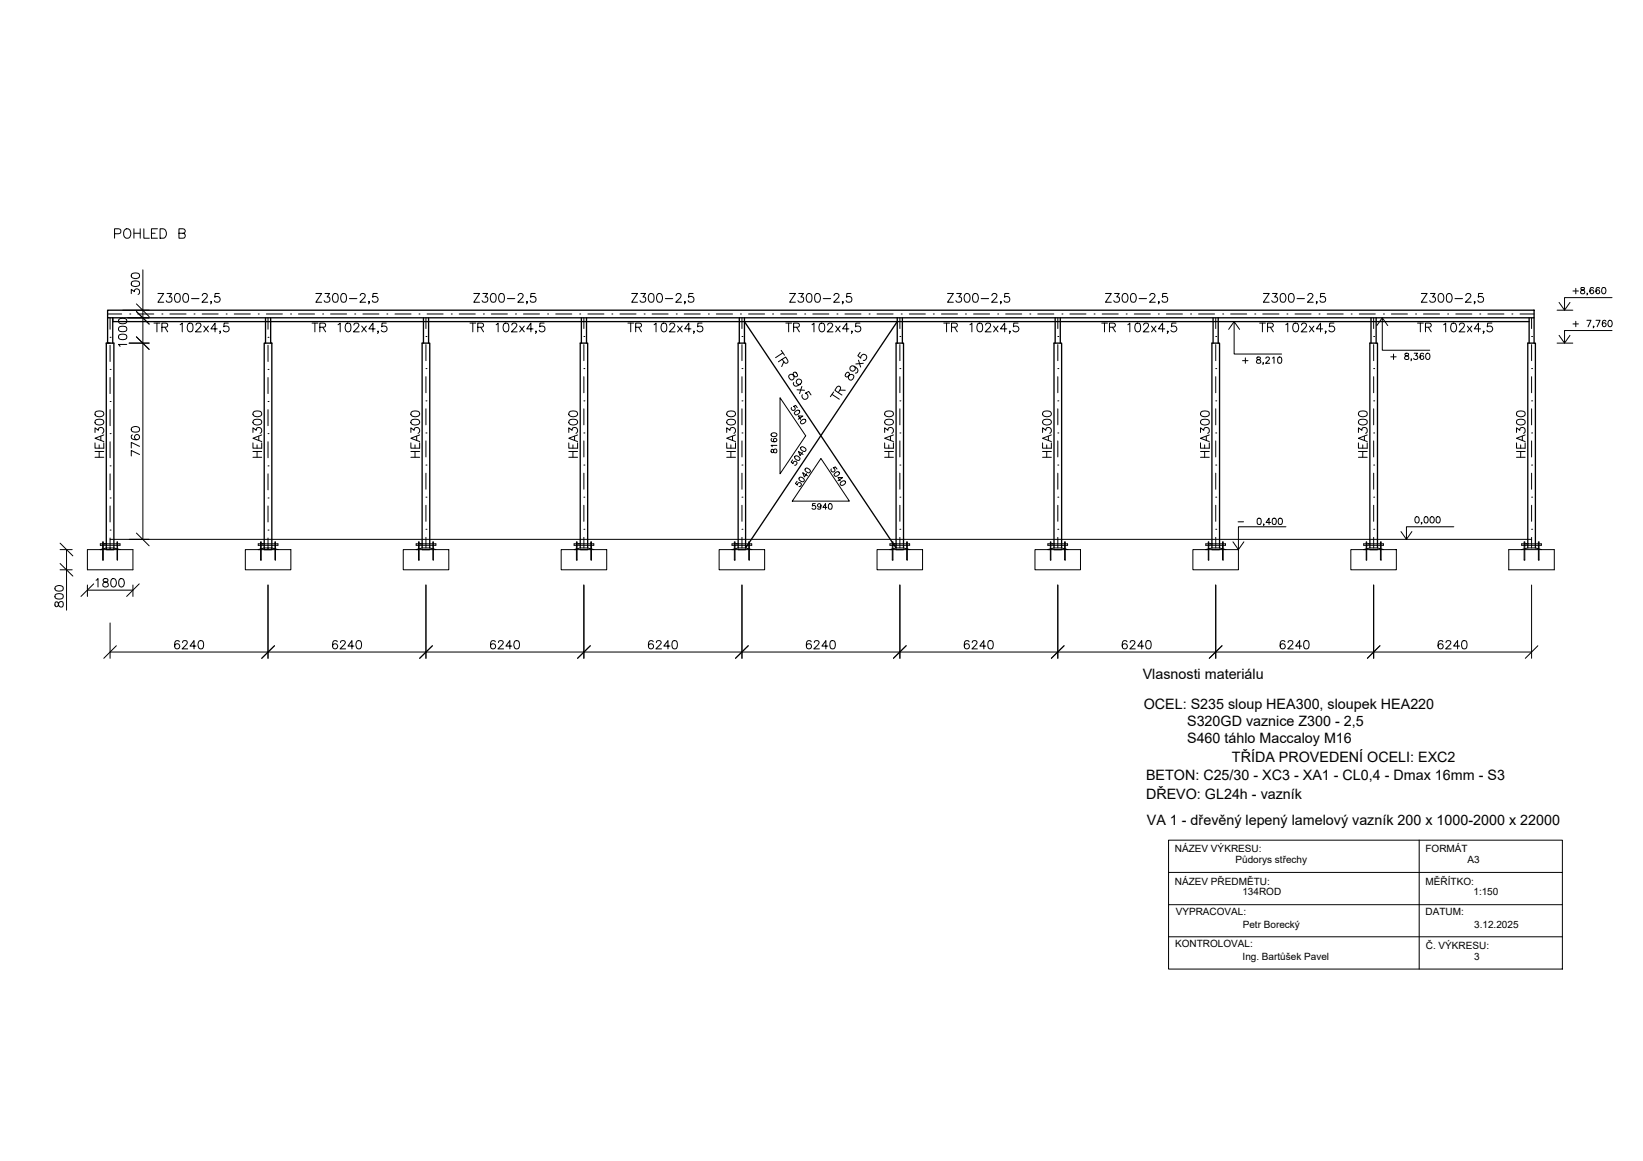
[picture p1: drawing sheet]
<svg xmlns="http://www.w3.org/2000/svg" width="420mm" height="297mm" viewBox="0 0 420 297" stroke-linecap="round" stroke-linejoin="round" font-family="sans-serif">
<g fill="none" stroke="#000" stroke-width=".34">
<path d="M27.5 79.4h364.8v1.9h-364.8zM27.2 87.8h1.9v52.8h-1.9zM27.5 81.3v6.5h.7M67.6 87.8h1.9v52.8h-1.9zM67.9 81.3v6.5M69.2 81.3v6.5M108.3 81.3v6.5M109.6 81.3v6.5M148.7 81.3v6.5M150 81.3v6.5M189.1 81.3v6.5M190.4 81.3v6.5"/>
<path d="M229.4 81.3v6.5M230.8 81.3v6.5M269.8 81.3v6.5M271.1 81.3v6.5M310.2 81.3v6.5M311.5 81.3v6.5M350.6 81.3v6.5M351.9 81.3v6.5M391 82.3h-362.2v-1v6.5M391 81.3v6.5M392.3 81.3v6.5M107.9 140.2v-52.4h2v52.4"/>
<path d="M107.9 140.6h2M148.4 140.2v-52.4h1.9v52.4M148.4 140.6h1.9M188.8 140.2v-52.4h1.9v52.4M188.8 140.6h1.9M229.2 140.2v-52.4h1.9v52.4M229.2 140.6h1.9M269.5 140.2v-52.4h2v52.4M269.5 140.6h2M309.9 140.2v-52.4h2v52.4M309.9 140.6h2M350.3 140.2v-52.4h2v52.4"/>
<path d="M350.3 140.6h2M390.7 140.2v-52.4h1.9v52.4"/>
</g>
<g fill="none" stroke="#000" stroke-width=".26">
<path d="M28.2 94.5h.1M28.2 86.3h.1M28.2 81.3v2.9M28.2 88.3v4.2M28.2 96.6v4.1M68.5 94.5h.1M68.5 86.3h.1M68.5 81.3v2.9M68.5 88.3v4.2M68.5 96.6v4.1M108.9 94.3h.1M108.9 86.1h.1"/>
<path d="M108.9 81.3v2.8M108.9 88.2v4.1M108.9 96.4v4.1M149.3 94.3h.1M149.3 86.1h.1M149.3 81.3v2.8M149.3 88.2v4.1M149.3 96.4v4.1M189.7 94.3h.1M189.7 86.1h.1M189.7 81.3v2.8M189.7 88.2v4.1"/>
<path d="M189.7 96.4v4.1M230.1 94.3h.1M230.1 86.1h.1M230.1 81.3v2.8M230.1 88.2v4.1M230.1 96.4v4.1M270.5 94.3h.1M270.5 86.1h.1M270.5 81.3v2.8M270.5 88.2v4.1M270.5 96.4v4.1M310.9 94.3h.1"/>
<path d="M310.9 86.1h.1M310.9 81.3v2.8M310.9 88.2v4.1M310.9 96.4v4.1M351.3 94.3h.1M351.3 86.1h.1M351.3 81.3v2.8M351.3 88.2v4.1M351.3 96.4v4.1M391.7 94.3h.1M391.7 86.1h.1M391.7 81.3v2.8"/>
<path d="M391.7 88.2v4.1M391.7 96.4v4.1M28.2 119.2h.1M28.2 110.9h.1M28.2 102.7h.1M28.2 104.8v4.1M28.2 113v4.1M68.5 119.2h.1M68.5 110.9h.1M68.5 102.7h.1M68.5 104.8v4.1M68.5 113v4.1"/>
<path d="M108.9 119h.1M108.9 110.8h.1M108.9 102.6h.1M108.9 104.6v4.1M108.9 112.8v4.1M149.3 119h.1M149.3 110.8h.1M149.3 102.6h.1M149.3 104.6v4.1M149.3 112.8v4.1M189.7 119h.1M189.7 110.8h.1"/>
<path d="M189.7 102.6h.1M189.7 104.6v4.1M189.7 112.8v4.1M230.1 119h.1M230.1 110.8h.1M230.1 102.6h.1M230.1 104.6v4.1M230.1 112.8v4.1M270.5 119h.1M270.5 110.8h.1M270.5 102.6h.1M270.5 104.6v4.1"/>
<path d="M270.5 112.8v4.1M310.9 119h.1M310.9 110.8h.1M310.9 102.6h.1M310.9 104.6v4.1M310.9 112.8v4.1M351.3 119h.1M351.3 110.8h.1M351.3 102.6h.1M351.3 104.6v4.1M351.3 112.8v4.1M391.7 119h.1"/>
<path d="M391.7 110.8h.1M391.7 102.6h.1M391.7 104.6v4.1M391.7 112.8v4.1M28.2 135.6h.1M28.2 127.4h.1M28.2 121.2v4.1M28.2 129.4v4.1M28.2 137.7v2.9M68.5 135.6h.1M68.5 127.4h.1M68.5 121.2v4.1"/>
<path d="M68.5 129.4v4.1M68.5 137.7v2.9M108.9 135.4h.1M108.9 127.2h.1M108.9 121.1v4.1M108.9 129.3v4.1M108.9 137.5v2.7M149.3 135.4h.1M149.3 127.2h.1M149.3 121.1v4.1M149.3 129.3v4.1M149.3 137.5v2.7"/>
<path d="M189.7 135.4h.1M189.7 127.2h.1M189.7 121.1v4.1M189.7 129.3v4.1M189.7 137.5v2.7M230.1 135.4h.1M230.1 127.2h.1M230.1 121.1v4.1M230.1 129.3v4.1M230.1 137.5v2.7M270.5 135.4h.1M270.5 127.2h.1"/>
<path d="M270.5 121.1v4.1M270.5 129.3v4.1M270.5 137.5v2.7M310.9 135.4h.1M310.9 127.2h.1M310.9 121.1v4.1M310.9 129.3v4.1M310.9 137.5v2.7M351.3 135.4h.1M351.3 127.2h.1M351.3 121.1v4.1M351.3 129.3v4.1"/>
<path d="M351.3 137.5v2.7M391.7 135.4h.1M391.7 127.2h.1M391.7 121.1v4.1M391.7 129.3v4.1M391.7 137.5v2.7"/>
</g>
<!-- layer: PDF_Geometrie -->
<g fill="none" stroke="#000" stroke-width=".26">
<path d="M199.5 101.8l6.5 9.7-6.5 9.7zM209.9 117.3l7.3 10.9h-14.6zM25.7 139.1h5v.4h-5zM26.2 138.7h.2v4.6h-.2zM29.9 138.7l.2 4.6zM66 139.1h5.1v.4h-5.1zM66.6 138.7h.2v4.6h-.2zM70.3 138.7l.1 4.6zM106.4 139.1h5.1v.4h-5.1zM107 138.7h.2v4.6h-.2zM110.7 138.7l.1 4.6zM146.8 139.1h5v.4h-5z"/>
<path d="M147.4 138.7h.2v4.6h-.2zM151.1 138.7h.2v4.6h-.2zM187.2 139.1h5v.4h-5zM187.8 138.7h.2v4.6h-.2zM191.5 138.7h.1v4.6h-.1zM227.6 139.1h5v.4h-5zM228.2 138.7h.1v4.6h-.1zM231.9 138.7h.1v4.6h-.1zM268 139.1h5v.4h-5zM268.6 138.7l.1 4.6zM272.2 138.7h.2v4.6h-.2zM308.4 139.1h5v.4h-5z"/>
<path d="M309 138.7l.1 4.6zM312.6 138.7h.2v4.6h-.2zM348.7 139.1h5.1v.4h-5.1zM349.4 138.7l.1 4.6zM353 138.7h.2v4.6h-.2zM389.1 139.1h5.1v.4h-5.1zM389.8 138.7h.1v4.6h-.1zM393.4 138.7h.2v4.6h-.2zM22.4 140.6h11.6v5.2h-11.6zM25.6 140.6l1.6-.4h1.9l1.6 .4M28.2 140.2v.4M62.7 140.6h11.7v5.2h-11.7z"/>
<path d="M66.6 140.6h-.6l1.6-.4h1.9l1.6 .4M68.5 140.2v.4M103.1 140.6h11.7v5.2h-11.7zM107 140.6h-.6l1.5-.4h2l1.6 .4M143.5 140.6h11.7v5.2h-11.7zM147.4 140.6h-.6l1.6-.4h1.9l1.6 .4M183.9 140.6h11.6v5.2h-11.6zM187.8 140.6h-.6l1.6-.4h1.9l1.6 .4M224.3 140.6h11.6v5.2h-11.6zM228.2 140.6h-.7l1.7-.4h1.9l1.6 .4M264.7 140.6h11.6v5.2h-11.6zM268.6 140.6h-.7l1.6-.4h2l1.5 .4"/>
<path d="M305.1 140.6h11.6v5.2h-11.6zM309 140.6h-.7l1.6-.4h2l1.5 .4M345.4 140.6h11.7v5.2h-11.7zM349.4 140.6h-.7l1.6-.4h2l1.5 .4M385.8 140.6h11.7v5.2h-11.7zM389.1 140.6l1.6-.4h1.9l1.6 .4"/>
</g>
<g fill="none" stroke="#000" stroke-width=".26">
<path d="M40.4 75.1h1.5l-1.5 2.2h1.5M42.7 75.1h1.2l-.6 .9a.74 .74 0 0 1 .6 1 .74 .74 0 0 1-1.2 .2l-.2-.3M45 75.2a.7 .7 0 0 1 1 .3l.1 .6a.93 .93 0 0 1-.8 1.2 1.39 1.39 0 0 1-.3-2.1zM47.1 75.2a.7 .7 0 0 1 1 .3l.1 .6a.93 .93 0 0 1-.8 1.2 1.39 1.39 0 0 1-.3-2.1zM49 76.4h1.9M51.7 75.6l.2-.4a.71 .71 0 0 1 1 .1v.7l-1.3 1.3h1.5M54.1 77.2h-.3h.3l-.3 .6M56.1 75.1h-1.1l-.1 1a.79 .79 0 0 1 1.2-.1 .79 .79 0 0 1-.1 1.2 .79 .79 0 0 1-1.2-.3M80.8 75.1h1.5l-1.5 2.2h1.5M83.1 75.1h1.2l-.6 .9a.75 .75 0 0 1 .7 .7 .75 .75 0 0 1-.7 .8 .75 .75 0 0 1-.8-.6M85.3 75.2a.7 .7 0 0 1 1.1 .3l.1 .6a.93 .93 0 0 1-.9 1.2 1.39 1.39 0 0 1-.3-2.1zM87.5 75.2a.7 .7 0 0 1 1 .3l.1 .6a.93 .93 0 0 1-.8 1.2 1.39 1.39 0 0 1-.3-2.1z"/>
<path d="M89.4 76.4h1.9M92.1 75.6l.2-.4a.71 .71 0 0 1 1 .1v.7l-1.3 1.3h1.5M94.4 77.2h-.2h.2l-.2 .6M96.5 75.1h-1.1l-.1 1a.79 .79 0 0 1 1.2-.1 .79 .79 0 0 1-.1 1.2 .79 .79 0 0 1-1.2-.3M121.2 75.1h1.4l-1.4 2.2h1.4M123.5 75.1h1.2l-.7 .9a.75 .75 0 0 1 .7 .7 .75 .75 0 0 1-.6 .8 .75 .75 0 0 1-.8-.6M125.7 75.2a.7 .7 0 0 1 1.1 .3l.1 .6a.93 .93 0 0 1-.9 1.2 1.39 1.39 0 0 1-.3-2.1zM127.8 75.2a.7 .7 0 0 1 1.1 .3l.1 .6a.93 .93 0 0 1-.9 1.2 1.39 1.39 0 0 1-.3-2.1zM129.8 76.4h1.9M132.5 75.6l.2-.4a.71 .71 0 0 1 1 .1v.7l-1.3 1.3h1.5M134.8 77.2h-.2h.2l-.2 .6M136.9 75.1h-1.1l-.1 1a.79 .79 0 0 1 1.2-.1 .79 .79 0 0 1-.1 1.2 .79 .79 0 0 1-1.2-.3"/>
<path d="M161.5 75.1h1.5l-1.5 2.2h1.5M163.9 75.1h1.2l-.7 .9a.75 .75 0 0 1 .7 .7 .75 .75 0 0 1-.6 .8 .75 .75 0 0 1-.8-.6M166.1 75.2a.7 .7 0 0 1 1.1 .3l.1 .6a.93 .93 0 0 1-.9 1.2 1.39 1.39 0 0 1-.3-2.1zM168.2 75.2a.69 .69 0 0 1 1.1 .3 1.13 1.13 0 0 1-.8 1.8 1.39 1.39 0 0 1-.3-2.1zM170.1 76.4h1.9M172.9 75.6l.2-.4a.71 .71 0 0 1 1 .1v.7l-1.3 1.3h1.5M175.2 77.2h-.2h.2l-.2 .6M177.2 75.1h-1l-.1 1a.79 .79 0 0 1 1.2-.1 .79 .79 0 0 1-.2 1.2 .79 .79 0 0 1-1.1-.3M201.9 75.1h1.5l-1.5 2.2h1.5M204.3 75.1h1.1l-.6 .9a.75 .75 0 0 1 .7 .7 .75 .75 0 0 1-.6 .8 .75 .75 0 0 1-.9-.6M206.5 75.2a.7 .7 0 0 1 1.1 .3v.6a.93 .93 0 0 1-.8 1.2 1.39 1.39 0 0 1-.3-2.1zM208.6 75.2a.69 .69 0 0 1 1.1 .3 1.14 1.14 0 0 1-.7 1.8 .98 .98 0 0 1-.7-1.2z"/>
<path d="M210.5 76.4h1.9M213.3 75.6l.2-.4a.71 .71 0 0 1 1 .1v.7l-1.3 1.3h1.5M215.6 77.2h-.2h.2l-.2 .6M217.6 75.1h-1l-.1 1a.78 .78 0 0 1 1.2 0 .78 .78 0 0 1-.2 1.1 .78 .78 0 0 1-1.1-.3M242.3 75.1h1.5l-1.5 2.2h1.5M244.6 75.1h1.2l-.6 .9a.75 .75 0 0 1 .7 .7 .75 .75 0 0 1-.6 .8 .75 .75 0 0 1-.9-.6M246.9 75.2a.7 .7 0 0 1 1 .3 1.13 1.13 0 0 1-.7 1.8 1.39 1.39 0 0 1-.3-2.1zM249 75.2a.69 .69 0 0 1 1.1 .3 1.14 1.14 0 0 1-.8 1.8 .98 .98 0 0 1-.6-1.2zM250.9 76.4h1.9M253.7 75.6l.2-.4a.71 .71 0 0 1 .9 .1v.7l-1.2 1.3h1.5M256 77.2h-.2h.2l-.2 .6M258 75.1h-1l-.1 1a.78 .78 0 0 1 1.2 0 .78 .78 0 0 1-.2 1.1 .78 .78 0 0 1-1.1-.3"/>
<path d="M282.7 75.1h1.5l-1.5 2.2h1.5M285 75.1h1.2l-.6 .9a.75 .75 0 0 1 .7 .7 .75 .75 0 0 1-.6 .8 .75 .75 0 0 1-.9-.6M287.3 75.2a.69 .69 0 0 1 1 .3 1.14 1.14 0 0 1-.7 1.8 1.2 1.2 0 0 1-.5-1.8zM289.4 75.2a.69 .69 0 0 1 1 .3 1.14 1.14 0 0 1-.7 1.8 .98 .98 0 0 1-.6-1.2zM291.3 76.4h1.9M294 75.6l.5-.5 .7 .2a.67 .67 0 0 1-.2 1l-1 1h1.4M296.4 77.2h-.2h.2l-.2 .6M298.4 75.1h-1.1v1a.78 .78 0 0 1 1.1 0 .78 .78 0 0 1-.1 1.1 .78 .78 0 0 1-1.2-.3M323.1 75.1h1.5l-1.5 2.2h1.5M325.4 75.1h1.2l-.6 .9a.71 .71 0 0 1 .7 .8 .71 .71 0 0 1-.9 .5l-.4-.1-.2-.3M327.7 75.2a.69 .69 0 0 1 1 .3 1.14 1.14 0 0 1-.7 1.8 .98 .98 0 0 1-.6-1.2zM329.8 75.2a.69 .69 0 0 1 1 .3 1.14 1.14 0 0 1-.7 1.8 .98 .98 0 0 1-.6-1.2z"/>
<path d="M331.7 76.4h1.9M334.5 75.6l.1-.3a.71 .71 0 0 1 .9-.1l.1 .1a.67 .67 0 0 1-.2 1l-1.1 1h1.5M336.8 77.2h-.2h.2l-.2 .6M338.8 75.1h-1.1v1a.78 .78 0 0 1 1.1 0 .78 .78 0 0 1-.1 1.1 .78 .78 0 0 1-1.2-.3M363.5 75.1h1.5l-1.5 2.2h1.5M365.8 75.1h1.2l-.6 .9a.71 .71 0 0 1 .7 .8 .71 .71 0 0 1-1 .5l-.3-.1-.2-.3M368 75.2a.69 .69 0 0 1 1.1 .3 1.14 1.14 0 0 1-.7 1.8 .98 .98 0 0 1-.7-1.2zM370.2 75.2a.69 .69 0 0 1 1 .3 1.14 1.14 0 0 1-.7 1.8 .98 .98 0 0 1-.6-1.2zM372.1 76.4h1.9M374.9 75.6v-.3a.71 .71 0 0 1 1-.1l.1 .1a.67 .67 0 0 1-.2 1l-1.1 1h1.5M377.2 77.2h-.2h.2l-.2 .6M379.2 75.1h-1.1l-.1 1a.78 .78 0 0 1 1.2 0 .78 .78 0 0 1-.2 1.1 .78 .78 0 0 1-1.1-.3"/>
<path d="M398.2 79.4h4M398.7 77.4l1.4 2M412.2 76.1h-12.1v3.3l1.4-2M27.5 80.3h3.6M33.2 80.3h.1M35.2 80.3h4.1M39.4 82.7h1.5M40.1 82.7v2.2M41.4 80.3h.1M41.4 83.7l1.3-.1 .2-.3-.1-.4-.4-.2h-1v2.2M42.2 83.7l.7 1.2M43.4 80.3h4.2"/>
<path d="M46.1 83.1l.5-.4v2.2M48.2 82.7a.76 .76 0 0 1 1.1 .4l.1 .5a.98 .98 0 0 1-.7 1.3h-.2a1.44 1.44 0 0 1-.3-2.2zM49.6 80.3h.1M50.1 83.2l.2-.5h.7h.2l.2 .6-1.4 1.6h1.5M51.7 80.3h4.1M52.1 83.4l1.2 1.5M53.3 83.4l-1.2 1.5M55.5 84.1h-1.6l1.1-1.4v2.2M56.4 84.8h-.2h.2l-.2 .5M57.8 80.3h.1M58.4 82.7h-1.1l-.1 .9a.78 .78 0 0 1 1.2 .1 .78 .78 0 0 1-.2 1.1 .78 .78 0 0 1-1.1-.3M59.9 80.3h4.1"/>
<path d="M66 80.3h.1M68.1 80.3h4.1M74.3 80.3h.1M76.3 80.3h4.1M79.8 82.7h1.5M80.5 82.7v2.2M81.8 83.7l1.3-.1 .2-.3-.1-.4-.4-.2h-1v2.2M82.5 80.3h.1M82.5 83.7l.8 1.2M84.5 80.3h4.1M86.4 83.1l.6-.4v2.2M88.6 82.7a.76 .76 0 0 1 1.1 .4v.5a.98 .98 0 0 1-.6 1.3h-.2a1.44 1.44 0 0 1-.3-2.2z"/>
<path d="M90.5 83.2l.2-.5h.7h.2l.2 .6-1.4 1.6h1.5M90.7 80.3h.1M92.5 83.4l1.2 1.5M92.8 80.3h4.1M93.7 83.4l-1.2 1.5M95.9 84.1h-1.6l1.1-1.4v2.2M96.8 84.8h-.2h.2l-.2 .5M98.8 82.7h-1.1l-.1 .9a.78 .78 0 0 1 1.2 .1 .78 .78 0 0 1-.2 1.1 .78 .78 0 0 1-1.1-.3M98.9 80.3h.1M101 80.3h4.1M107.1 80.3h.1M109.2 80.3h4.1"/>
<path d="M115.4 80.3h.1M117.4 80.3h4.1M120.2 82.7h1.5M120.9 82.7v2.2M122.2 83.7l1.2-.1 .3-.3-.1-.4-.5-.2h-.9v2.2M122.9 83.7l.8 1.2M123.6 80.3h.1M125.6 80.3h4.2M126.9 83.1l.5-.4v2.2M129 82.7a.76 .76 0 0 1 1 .4l.1 .5a.98 .98 0 0 1-.6 1.3h-.2a1.44 1.44 0 0 1-.3-2.2zM130.9 83.2l.2-.5h.6l.3 .2 .2 .4-1.4 1.6h1.4M131.8 80.3h.1"/>
<path d="M132.9 83.4l1.2 1.5M133.9 80.3h4.1M134.1 83.4l-1.2 1.5M136.3 84.1h-1.6l1.1-1.4v2.2M137.2 84.8h-.3h.3l-.3 .5M139.1 82.7h-1l-.1 .9a.78 .78 0 0 1 1.2 .1 .78 .78 0 0 1-.2 1.1 .78 .78 0 0 1-1.1-.3M140 80.3h.1M142.1 80.3h4.1M148.3 80.3h.1M150.3 80.3h4.1M156.5 80.3h.1M158.5 80.3h4.1"/>
<path d="M160.6 82.7h1.5M161.3 82.7v2.2M162.6 83.7l1.2-.1 .2-.3v-.4l-.5-.2h-.9v2.2M163.3 83.7l.7 1.2M164.7 80.3h.1M166.8 80.3h4.1M167.3 83.1l.5-.4v2.2M169.4 82.7a.76 .76 0 0 1 1 .4l.1 .5a.98 .98 0 0 1-.6 1.3h-.2a1.44 1.44 0 0 1-.3-2.2zM171.3 83.2l.2-.5h.6l.3 .2 .2 .4-1.4 1.6h1.4M172.9 80.3h.1M173.3 83.4l1.2 1.5M174.5 83.4l-1.2 1.5"/>
<path d="M175 80.3h4.1M176.7 84.1h-1.6l1-1.4v2.2M177.5 84.8h-.2h.2l-.2 .5M179.5 82.7h-1l-.1 .9a.78 .78 0 0 1 1.2 .1 .78 .78 0 0 1-.2 1.1 .78 .78 0 0 1-1.1-.3M181.1 80.3h.1M183.2 80.3h4.1M189.4 80.3h.1M191.4 80.3h4.1M197.6 80.3h.1M199.6 80.3h4.2M199.8 89.6l.8 1.3M200 91.9l.6 .8 .4 .2a.46 .46 0 0 0 .5-.5l-.6-1.1-1.8 1.3"/>
<path d="M200.2 90.3l-1.9 1.2M200.4 92.5l-.5 1.3M201 82.7h1.4M201.7 82.7v2.2M201.8 96a1.14 1.14 0 0 1 1.6 .4l.4-.1a.73 .73 0 0 0-.7-1.1l-.3 .3 .1 .3a.84 .84 0 0 1 .2 .8 .84 .84 0 0 1-.7 .6h-.1a.85 .85 0 0 1-.5-1.2zM202.9 83.7l1.3-.1 .2-.3-.1-.4-.4-.2h-1v2.2M203 97.9a.65 .65 0 0 0 .3 .9 1.39 1.39 0 0 0 1.6-1.4 .7 .7 0 0 0-.9-.4 .7 .7 0 0 0-.3 1 .7 .7 0 0 0 .9 .3M203.7 83.7l.7 1.2M203.8 99.7l1.9 .2M205.1 98.9l-.6 1.8M205.8 80.3h.1M207.6 83.1l.6-.4v2.2"/>
<path d="M207.9 80.3h4.1M209.8 82.7a.76 .76 0 0 1 1 .4l.1 .5a.98 .98 0 0 1-.6 1.3h-.2a1.44 1.44 0 0 1-.3-2.2zM211.7 83.2l.2-.5h.6h.2l.2 .6-1.4 1.6h1.5M213.7 83.4l1.1 1.5M214 80.3h.1M214.8 99.8l1.4 .1M214.8 83.4l-1.1 1.5M216.1 80.3h4.1M216.4 95.4l-.3 .7a.45 .45 0 0 0 .7 .2 .8 .8 0 0 1 .8-.5 .8 .8 0 0 1 .8 .5l-.1 .4a.71 .71 0 0 1-.9 .5 .84 .84 0 0 1-.2-1.4 .47 .47 0 0 0-.5-.6zM217.1 84.1h-1.6l1-1.4v2.2M217.9 84.8h-.2h.2l-.2 .5M218.4 93.7a.69 .69 0 0 1 0 1.1 .69 .69 0 0 1-1-.3 .69 .69 0 0 1 .7-.9 1.2 1.2 0 0 1 1.1 1.7l-.5 .1"/>
<path d="M219.5 92.1l.6 1.8M219.9 82.7h-1l-.1 .9a.78 .78 0 0 1 1.2 .1 .78 .78 0 0 1-.2 1.1 .78 .78 0 0 1-1.1-.3M220 90.2l-.6 .8 .7 .6a.78 .78 0 0 1 .7-1 .78 .78 0 0 1 .9 .8 .78 .78 0 0 1-.9 .8M220.8 92.9l-1.9 .2M222.2 80.3h.1M224.3 80.3h4.1M230.5 80.3h.1M232.5 80.3h4.1M238.7 80.3h.1M240.7 80.3h4.2M241.3 82.7h1.5M242.1 82.7v2.2"/>
<path d="M243.3 83.7l1.3-.1 .2-.3-.1-.4-.4-.2h-1v2.2M244.1 83.7l.7 1.2M246.9 80.3h.1M248 83.1l.5-.4v2.2M249 80.3h4.1M250.1 82.7a.76 .76 0 0 1 1.1 .4l.1 .5a.98 .98 0 0 1-.6 1.3h-.3a1.44 1.44 0 0 1-.3-2.2zM252.1 83.2l.2-.5h.6l.3 .2 .1 .4-.3 .5-1.1 1.1h1.5M254.1 83.4l1.1 1.5M255.1 80.3h.1M255.2 83.4l-1.1 1.5M257.2 80.3h4.1M257.5 84.1h-1.6l1-1.4v2.2"/>
<path d="M258.3 84.8h-.2h.2l-.2 .5M260.3 82.7h-1.1v.9a.8 .8 0 0 1 1.2 0 .8 .8 0 0 1-.2 1.2 .8 .8 0 0 1-1.2-.3M263.4 80.3h.1M265.4 80.3h4.1M271.6 80.3h.1M273.6 80.3h4.1M279.8 80.3h.1M281.7 82.7h1.5M281.9 80.3h4.1M282.4 82.7v2.2M283.7 83.7l1.3-.1 .2-.5-.2-.4h-1.3v2.2M284.5 83.7l.7 1.2"/>
<path d="M288 80.3h.1M288.4 83.1l.5-.4v2.2M290.1 80.3h4.1M290.5 82.7a.76 .76 0 0 1 1.1 .4l.1 .5a.98 .98 0 0 1-.7 1.3h-.2a1.44 1.44 0 0 1-.3-2.2zM292.4 83.2l.3-.5h.6l.3 .2 .1 .4-1.3 1.6h1.4M294.5 83.4l1.1 1.5M295.6 83.4l-1.1 1.5M296.2 80.3h.1M297.9 84.1h-1.7l1.1-1.4v2.2M298.3 80.3h4.1M298.7 84.8h-.2h.2l-.2 .5M300.7 82.7h-1l-.1 .9a.8 .8 0 0 1 1.2 0 .8 .8 0 0 1-.2 1.2 .8 .8 0 0 1-1.2-.3"/>
<path d="M304.5 80.3h.1M306.5 80.3h4.1M312.7 80.3h.1M314.7 80.3h4.1M315.6 82.3l-1.4 2M317 84.3l-1.4-2v8.3h12.1M317.8 92.3h1.4M318.5 91.6v1.3M320.9 80.3h.1M321.5 91.4v.5l.7 .2 .2 .3-.1 .4-.8 .1a.64 .64 0 0 1 0-.8 .64 .64 0 0 1 .7-.2v-.5zM322.1 82.7h1.5M322.8 82.7v2.2"/>
<path d="M322.9 80.3h4.2M323.1 92.9h-.2h.2l-.2 .3M323.7 91.7l.3-.4 .5 .1 .1 .2v.4l-1 .9h1.1M324.1 83.7l1.3-.1 .2-.5-.2-.4h-1.3v2.2M324.9 83.7l.7 1.2M325.4 91.6l.4-.3v1.6M326.9 91.4l.3-.1a.84 .84 0 0 1 .6 .8 .84 .84 0 0 1-.6 .8l-.4-.2v-1.1zM328.8 83.1l.5-.4v2.2M329.1 80.3h.1M330.9 82.7a.76 .76 0 0 1 1.1 .4 1.13 1.13 0 0 1-.8 1.8 1.44 1.44 0 0 1-.3-2.2zM331.2 80.3h4.1M332.8 83.2l.2-.5h.7l.3 .2 .1 .4-1.4 1.6h1.5"/>
<path d="M334.9 83.4l1.1 1.5M336 83.4l-1.1 1.5M337.3 80.3h.1M338.2 84.1h-1.6l1.1-1.4v2.2M339.1 84.8h-.2h.2l-.2 .5M339.4 80.3h4.1M341.1 82.7h-1l-.2 .9a.79 .79 0 0 1 1.2 0 .79 .79 0 0 1-.1 1.2 .79 .79 0 0 1-1.1-.3M345.5 80.3h.1M347.6 80.3h4.1M353.5 81.3l-1.4 2M353.8 80.3h.1M354.9 83.3l-1.4-2v8.3h12.1"/>
<path d="M355.6 91.3h1.4M355.8 80.3h4.1M356.4 90.6v1.4M359.4 90.5v.4l.6 .2 .3 .4a.51 .51 0 0 1-.6 .5 .51 .51 0 0 1-.4-.7l.9-.6-.1-.2zM361 91.9h-.2h.2l-.2 .4M361.7 90.4h.8l-.5 .6a.53 .53 0 0 1 .6 .5 .53 .53 0 0 1-.5 .5 .53 .53 0 0 1-.6-.3M362 80.3h.1M362.5 82.7h1.5M363.2 82.7v2.2M364 80.3h4.1M364.1 90.6l-.4-.2a.85 .85 0 0 0-.6 .8 .85 .85 0 0 0 .6 .8 .5 .5 0 0 0 .4-.6 .5 .5 0 0 0-.5-.4 .5 .5 0 0 0-.5 .5M364.5 83.7l1.3-.1 .2-.5-.2-.4h-1.3v2.2"/>
<path d="M364.8 90.5l.2-.1a.82 .82 0 0 1 .7 .8 .82 .82 0 0 1-.7 .8 .99 .99 0 0 1-.2-1.5zM365.3 83.7l.7 1.2M369.2 83.1l.5-.4v2.2M370.2 80.3h.1M371.3 82.7a.74 .74 0 0 1 1.1 .4 1.14 1.14 0 0 1-.8 1.8 1.41 1.41 0 0 1-.3-2.2zM372.3 80.3h4.1M373.2 83.2l.2-.5h.7l.3 .2 .1 .4-1.4 1.6h1.5M375.2 83.4l1.2 1.5M376.4 83.4l-1.2 1.5M378.4 80.3h.1M378.6 84.1h-1.6l1.1-1.4v2.2M379.5 84.8h-.2h.2l-.2 .5"/>
<path d="M380.5 80.3h4.1M381.5 82.7h-1.1l-.1 .9a.79 .79 0 0 1 1.2 0 .79 .79 0 0 1-.1 1.2 .79 .79 0 0 1-1.2-.3M386.6 80.3h.1M388.7 80.3h3.6M398.2 87.8h4M398.7 85.8l1.4 2M402.3 82.9h1.3M403 82.2v1.4M405.8 81.9h1.1l-.8 1.7M407.6 83.5h-.2h.2l-.2 .4M408.1 81.9h1.1l-.8 1.7M410.7 82.2l-.1-.2a.5 .5 0 0 0-.8 .3l-.1 .4a.67 .67 0 0 0 .6 .9 .51 .51 0 0 0 .5-.5 .51 .51 0 0 0-.5-.5 .51 .51 0 0 0-.6 .4"/>
<path d="M411.4 82a.81 .81 0 0 1 1 .6 .81 .81 0 0 1-.6 1l-.5-.3-.1-.6zM412.2 84.6h-12.1v3.2l1.4-2M24.3 113.3v1.4h2.2v-1.4M24.3 110.6v-1.1l.8 .6a.75 .75 0 0 1 1.3-.5 .75 .75 0 0 1-.3 1.3M24.3 117h2.2M24.3 115.5h2.2M24.4 107.6l.9-.3a.98 .98 0 0 1 1.2 .6v.2a1.3 1.3 0 0 1-2.2 0zM24.4 105.4l.9-.3a.98 .98 0 0 1 1.2 .7v.2a1.3 1.3 0 0 1-2.2 0zM25.4 113.8v.9M25.4 115.5v1.5M25.8 111.6v1.1M26.5 111.3l-2.2 .8 2.2 .9"/>
<path d="M64.7 113.3v1.4h2.2v-1.4M64.7 110.6v-1.1l.8 .6a.75 .75 0 0 1 1.2-.5 .75 .75 0 0 1-.2 1.3M64.7 117h2.2M64.7 115.5h2.2M64.8 107.6l.9-.3a.98 .98 0 0 1 1.2 .6v.2a1.3 1.3 0 0 1-2.2 0zM64.8 105.4l.9-.3a.98 .98 0 0 1 1.2 .7v.2a1.3 1.3 0 0 1-2.2 0zM65.7 113.8v.9M65.7 115.5v1.5M66.2 111.6v1.1M66.9 111.3l-2.2 .8 2.2 .9M105.1 113.3v1.4h2.2v-1.4M105.1 110.6v-1.1l.8 .6a.75 .75 0 0 1 1.2-.5 .75 .75 0 0 1-.2 1.3"/>
<path d="M105.1 117h2.2M105.1 115.5h2.2M105.2 107.6l.8-.3a.98 .98 0 0 1 1.3 .6v.2a1.3 1.3 0 0 1-2.2 0zM105.2 105.4l.8-.3a.98 .98 0 0 1 1.3 .7v.2a1.3 1.3 0 0 1-2.2 0zM106.1 113.8v.9M106.1 115.5v1.5M106.6 111.6v1.1M107.3 111.3l-2.2 .8 2.2 .9M145.5 113.3v1.4h2.2v-1.4M145.5 110.6v-1.1l.8 .6a.75 .75 0 0 1 1.2-.5 .75 .75 0 0 1-.2 1.3M145.5 117h2.2M145.5 115.5h2.2"/>
<path d="M145.6 107.6l.8-.3a.98 .98 0 0 1 1.3 .6v.2a1.3 1.3 0 0 1-2.2 0zM145.6 105.4l.8-.3a.98 .98 0 0 1 1.3 .7v.2a1.3 1.3 0 0 1-2.2 0zM146.5 113.8v.9M146.5 115.5v1.5M146.9 111.6v1.1M147.7 111.3l-2.2 .8 2.2 .9M185.8 113.3v1.4h2.3v-1.4M185.8 110.6v-1.1l.9 .6a.75 .75 0 0 1 1.2-.5 .75 .75 0 0 1-.2 1.3M185.8 117h2.3M185.8 115.5h2.3M186 107.6l.8-.3a.98 .98 0 0 1 1.3 .6v.2a1.3 1.3 0 0 1-2.3 0zM186 105.4l.8-.3a.98 .98 0 0 1 1.3 .7v.2a1.3 1.3 0 0 1-2.3 0z"/>
<path d="M186.9 113.8v.9M186.9 115.5v1.5M187.3 111.6v1.1M188.1 111.3l-2.3 .8 2.3 .9M202.4 104.3a.52 .52 0 0 0 .2 .7 .52 .52 0 0 0 .7-.4 .52 .52 0 0 0-.4-.6l.6-.3 .4 .6M202.7 117.7l-.4 .5 .5 .4a.52 .52 0 0 1 .5-.6 .52 .52 0 0 1 .5 .6 .52 .52 0 0 1-.6 .4M203.3 116.7a.8 .8 0 0 1 .9 .1 .8 .8 0 0 1 .3 .9 .8 .8 0 0 1-.9-.1 .8 .8 0 0 1-.3-.9zM203.5 105.2a.63 .63 0 0 1 1 0 .8 .8 0 0 1-.4 .8 .8 .8 0 0 1-.9-.1l-.1-.2zM204.1 107.3l1.2-.8-1.2-.1 .6 .9M204.8 107.8l.4-.4 .6-.1a.72 .72 0 0 1 0 1 .72 .72 0 0 1-1 0zM204.9 114.5a.77 .77 0 0 1 .8 0 .77 .77 0 0 1 .3 .8 .77 .77 0 0 1-.9 0 .77 .77 0 0 1-.2-.8zM205.2 115.7l-.6 .9-.4-1.1 1.2 .8"/>
<path d="M205.2 101a.78 .78 0 0 0 .4 1.1 .78 .78 0 0 0 1-.5 .78 .78 0 0 0-.6-1l.8-.5 .6 .9M206 119.9l.2-.2 .5 .2a.64 .64 0 0 1 .5 .8 .8 .8 0 0 1-.9 .1 .8 .8 0 0 1-.4-.8zM212.6 120a.52 .52 0 0 0 .3 .7 .52 .52 0 0 0 .7-.4 .52 .52 0 0 0-.5-.6l.5-.2 .4 .5M212.8 100.9l1.8 1.2M213.2 100.3l-.9 1.2M214.4 100.4l.6-1.1-.2-.3-.4-.2-.4 .2-.5 .9 1.8 1.2M226.2 113.3v1.4h2.3v-1.4M226.2 110.6v-1.1l.9 .6a.75 .75 0 0 1 1.2-.5 .75 .75 0 0 1-.3 1.3M226.2 117h2.3M226.2 115.5h2.3M226.4 107.6l.8-.3a.98 .98 0 0 1 1.3 .6v.2a1.3 1.3 0 0 1-2.3 0zM226.4 105.4l.8-.3a.98 .98 0 0 1 1.3 .7v.2a1.3 1.3 0 0 1-2.3 0z"/>
<path d="M227.3 113.8v.9M227.3 115.5v1.5M227.7 111.6v1.1M228.5 111.3l-2.3 .8 2.3 .9M266.6 113.3v1.4h2.3v-1.4M266.6 110.6v-1.1l.9 .6a.75 .75 0 0 1 1.2-.5 .75 .75 0 0 1-.3 1.3M266.6 117h2.3M266.6 115.5h2.3M266.7 107.6l.9-.3a.98 .98 0 0 1 1.3 .6v.2a1.3 1.3 0 0 1-2.3 0zM266.7 105.4l.9-.3a.98 .98 0 0 1 1.3 .7v.2a1.3 1.3 0 0 1-2.3 0zM267.7 113.8v.9M267.7 115.5v1.5"/>
<path d="M268.1 111.6v1.1M268.9 111.3l-2.3 .8 2.3 .9M307 113.3v1.4h2.2v-1.4M307 110.6v-1.1l.8 .6a.76 .76 0 0 1 1.3-.6 .76 .76 0 0 1-.3 1.4M307 117h2.2M307 115.5h2.2M307.1 107.6l.9-.3a.98 .98 0 0 1 1.2 .6v.2a1.3 1.3 0 0 1-2.2 0zM307.1 105.4l.9-.3a.98 .98 0 0 1 1.2 .7v.2a1.3 1.3 0 0 1-2.2 0zM308.1 113.8v.9M308.1 115.5v1.5M308.5 111.6v1.1M309.2 111.3l-2.2 .8 2.2 .9"/>
<path d="M347.4 113.3v1.4h2.2v-1.4M347.4 110.6v-1.1l.9 .6a.74 .74 0 0 1 1-.7 .74 .74 0 0 1 .2 1.2l-.3 .3M347.4 117h2.2M347.4 115.5h2.2M347.5 107.6l.9-.3a.93 .93 0 0 1 1.2 .8 1.29 1.29 0 0 1-2.2 0zM347.5 105.4l.9-.3a.93 .93 0 0 1 1.2 .9 1.29 1.29 0 0 1-2.2 0zM348.5 113.8v.9M348.5 115.5v1.5M348.9 111.6v1.1M349.6 111.3l-2.2 .8 2.2 .9M387.8 113.3v1.4h2.2v-1.4M387.8 110.6v-1.1l.9 .6a.74 .74 0 0 1 1-.7 .74 .74 0 0 1 .2 1.2l-.3 .3"/>
<path d="M387.8 117h2.2M387.8 115.5h2.2M387.9 107.6l.8-.3a.93 .93 0 0 1 1.3 .8 1.26 1.26 0 0 1-2.2 0zM387.9 105.4l.8-.3a.93 .93 0 0 1 1.3 .9 1.26 1.26 0 0 1-2.2 0zM388.9 113.8v.9M388.9 115.5v1.5M389.3 111.6v1.1M390 111.3l-2.2 .8 2.2 .9M26.7 139.1h.6M28.2 138h363.5M67.1 139.1h.6M107.4 139.1h.7"/>
<path d="M147.8 139.1h.7M188.2 139.1h.7M203.8 123.1l-.4 .6 .5 .4a.51 .51 0 0 1 .5-.6 .51 .51 0 0 1 .5 .5 .51 .51 0 0 1-.6 .5M204.4 122.2a.8 .8 0 0 1 .9 .1 .8 .8 0 0 1 .3 .8 .8 .8 0 0 1-.9-.1 .8 .8 0 0 1-.3-.8zM206.3 121.2l-.6 .8-.4-1.1 1.2 .8M213.4 121.2l.4-.4 .6-.1a.71 .71 0 0 1 0 1 .71 .71 0 0 1-1 0l-.1-.3zM214.3 123l1.2-.8h-1.2l.6 .8M214.9 123.5l.4-.4 .6-.1a.72 .72 0 0 1 .1 1 .72 .72 0 0 1-1 .1zM228.6 139.1h.7M269 139.1h.7M309.4 139.1h.6M315.3 138.6l1.4 2"/>
<path d="M316.6 133.5h1.4M321.7 132.7l.2-.1a.88 .88 0 0 1 .6 .7 .88 .88 0 0 1-.4 .9l-.4-.1-.2-.2v-1zM323.2 134.1l-.1 .4M325 133.7h-1.2l.7-1.1v1.6M325.5 132.7l.3-.1a.88 .88 0 0 1 .6 .7 .88 .88 0 0 1-.5 .9l-.4-.1-.1-.2v-1zM327.1 132.7l.2-.1a.83 .83 0 0 1 .7 .8 .83 .83 0 0 1-.7 .8 1.03 1.03 0 0 1-.2-1.5zM328.8 134.8h-12.1v5.8l1.4-2M349.8 139.1h.6M358.3 136l1.4 2M362.1 132.3l.2-.1a.82 .82 0 0 1 .6 .8 .82 .82 0 0 1-.6 .8 .99 .99 0 0 1-.2-1.5zM363.6 133.7h-.2h.2l-.2 .4M364.4 132.3l.2-.1a.84 .84 0 0 1 .6 .8 .84 .84 0 0 1-.6 .8 1.03 1.03 0 0 1-.2-1.5z"/>
<path d="M365.9 132.3l.2-.1a.82 .82 0 0 1 .7 .8 .82 .82 0 0 1-.7 .8 .99 .99 0 0 1-.2-1.5zM367.5 132.3l.2-.1a.82 .82 0 0 1 .6 .8 .82 .82 0 0 1-.6 .8 1.07 1.07 0 0 1-.2-1.5zM371.8 134.8h-12.1v3.2l1.4-2M390.2 139.1h.6"/>
</g>
<path d="M26.7 139.1h.1M67.1 139.1h.1M107.4 139.1h.2M147.8 139.1h.2M188.2 139.1h.1M228.6 139.1h.1M269 139.1h.2M309.4 139.1h.1M349.8 139.1h.1M390.2 139.1h.1" fill="none" stroke="#000" stroke-width=".26"/>
<path d="M190.4 82.3l38.8 57.9M229.4 82.3l-38.7 57.9" fill="none" stroke="#000" stroke-width=".34"/>
<g fill="none" stroke="#000" stroke-width=".26">
<path d="M31.4 79.4h6.7M34.9 79.7l3.2 3.2M34.9 77.8l3.2 3.2M36.5 69v69M30.4 85.8l.8-.3a.93 .93 0 0 1 1.2 .6v.2a1.23 1.23 0 0 1-2.1 0zM30.4 83.8l.8-.3a.93 .93 0 0 1 1.2 .6v.2a1.23 1.23 0 0 1-2.1 0zM30.4 81.7l.8-.3a.93 .93 0 0 1 1.2 .6v.2a1.23 1.23 0 0 1-2.1 0zM32.4 88.1h-2.1l.4 .5M32.7 81.3h5.4M33 87.8h5.1M34.9 86.2l3.2 3.2M15.4 139l3.2 3.2"/>
<path d="M33 138h5.1M34.9 136.4l3.2 3.2M15.4 140.6h3.1M15.4 145.8h3.1M15.4 144.2l3.2 3.2M17 140.6v15.5M22.4 151h11.6M24 149.4l-3.3 3.2M28.2 159.4v9M35.6 149.4l-3.2 3.2M68.5 149.7v18.7M108.9 149.7v18.7"/>
<path d="M149.3 149.7v18.7M189.7 149.7v18.7M230.1 149.7v18.7M270.5 149.7v18.7M310.9 149.7v18.7M351.3 149.7v18.7M391.7 149.7v18.7M28.2 166.8h363.5M29.8 165.2l-3.3 3.2M70.2 165.2l-3.3 3.2M110.6 165.2l-3.3 3.2M151 165.2l-3.3 3.2"/>
<path d="M191.3 165.2l-3.2 3.2M231.7 165.2l-3.2 3.2M272.1 165.2l-3.2 3.2M312.5 165.2l-3.3 3.2M352.9 165.2l-3.2 3.2M393.3 165.2l-3.2 3.2M298.8 215h100.7v32.9h-100.7zM362.9 215v32.9M298.8 223.2h100.7M298.8 231.5h100.7M298.8 239.7h100.7"/>
</g>
<text font-size="5.7" x="28.2" y="62.1">POHLED B</text>
<g font-size="5.3">
<text x="36.7" y="76.6" transform="rotate(-90 36.7 76.6)">300</text>
<text x="36.7" y="117.8" transform="rotate(-90 36.7 117.8)">7760</text>
<text x="23.3" y="151.3">1800</text>
<text x="16.9" y="156.6" transform="rotate(-90 16.9 156.6)">800</text>
<text x="43.4" y="167.2">6240</text>
<text x="84" y="167.2">6240</text>
<text x="124.2" y="167.2">6240</text>
<text x="164.7" y="167.2">6240</text>
<text x="205" y="167.2">6240</text>
<text x="245.5" y="167.2">6240</text>
<text x="285.8" y="167.2">6240</text>
<text x="326" y="167.2">6240</text>
<text x="366.5" y="167.2">6240</text>
</g>
<g font-size="4.9">
<text x="401.1" y="76.6">+8,660</text>
<text x="199.7" y="117.1" transform="rotate(-90 199.7 117.1)">8160</text>
</g>
<text font-size="4.4" x="206.4" y="131.6">5940</text>
<g font-size="3.7">
<text x="292.2" y="173.6">Vlasnosti materiálu</text>
<text x="292.5" y="181.3">OCEL: S235 sloup HEA300, sloupek HEA220</text>
<text x="303.6" y="185.7">S320GD vaznice Z300 - 2,5</text>
<text x="303.6" y="190.1">S460 táhlo Maccaloy M16</text>
<text x="315.1" y="194.9">TŘÍDA PROVEDENÍ OCELI: EXC2</text>
<text x="293.1" y="199.6">BETON: C25/30 - XC3 - XA1 - CL0,4 - Dmax 16mm - S3</text>
<text x="293.1" y="204.3">DŘEVO: GL24h - vazník</text>
<text x="293.3" y="211.1">VA 1 - dřevěný lepený lamelový vazník 200 x 1000-2000 x 22000</text>
</g>
<g font-size="2.6">
<text x="300.4" y="218.1">NÁZEV VÝKRESU:</text>
<text x="315.9" y="220.9">Půdorys střechy</text>
<text x="364.5" y="218.1">FORMÁT</text>
<text x="375.2" y="220.8">A3</text>
<text x="300.4" y="226.3">NÁZEV PŘEDMĚTU:</text>
<text x="364.6" y="226.3">MĚŘÍTKO:</text>
<text x="317.7" y="229.1">134ROD</text>
<text x="376.8" y="229.1">1:150</text>
<text x="300.7" y="234.1">VYPRACOVAL:</text>
<text x="317.8" y="237.3">Petr Borecký</text>
<text x="364.6" y="234.1">DATUM:</text>
<text x="377" y="237.3">3.12.2025</text>
<text x="300.5" y="242.4">KONTROLOVAL:</text>
<text x="317.8" y="245.6">Ing. Bartůšek Pavel</text>
<text x="364.6" y="242.8">Č. VÝKRESU:</text>
<text x="377" y="245.6">3</text>
</g>
</svg>
